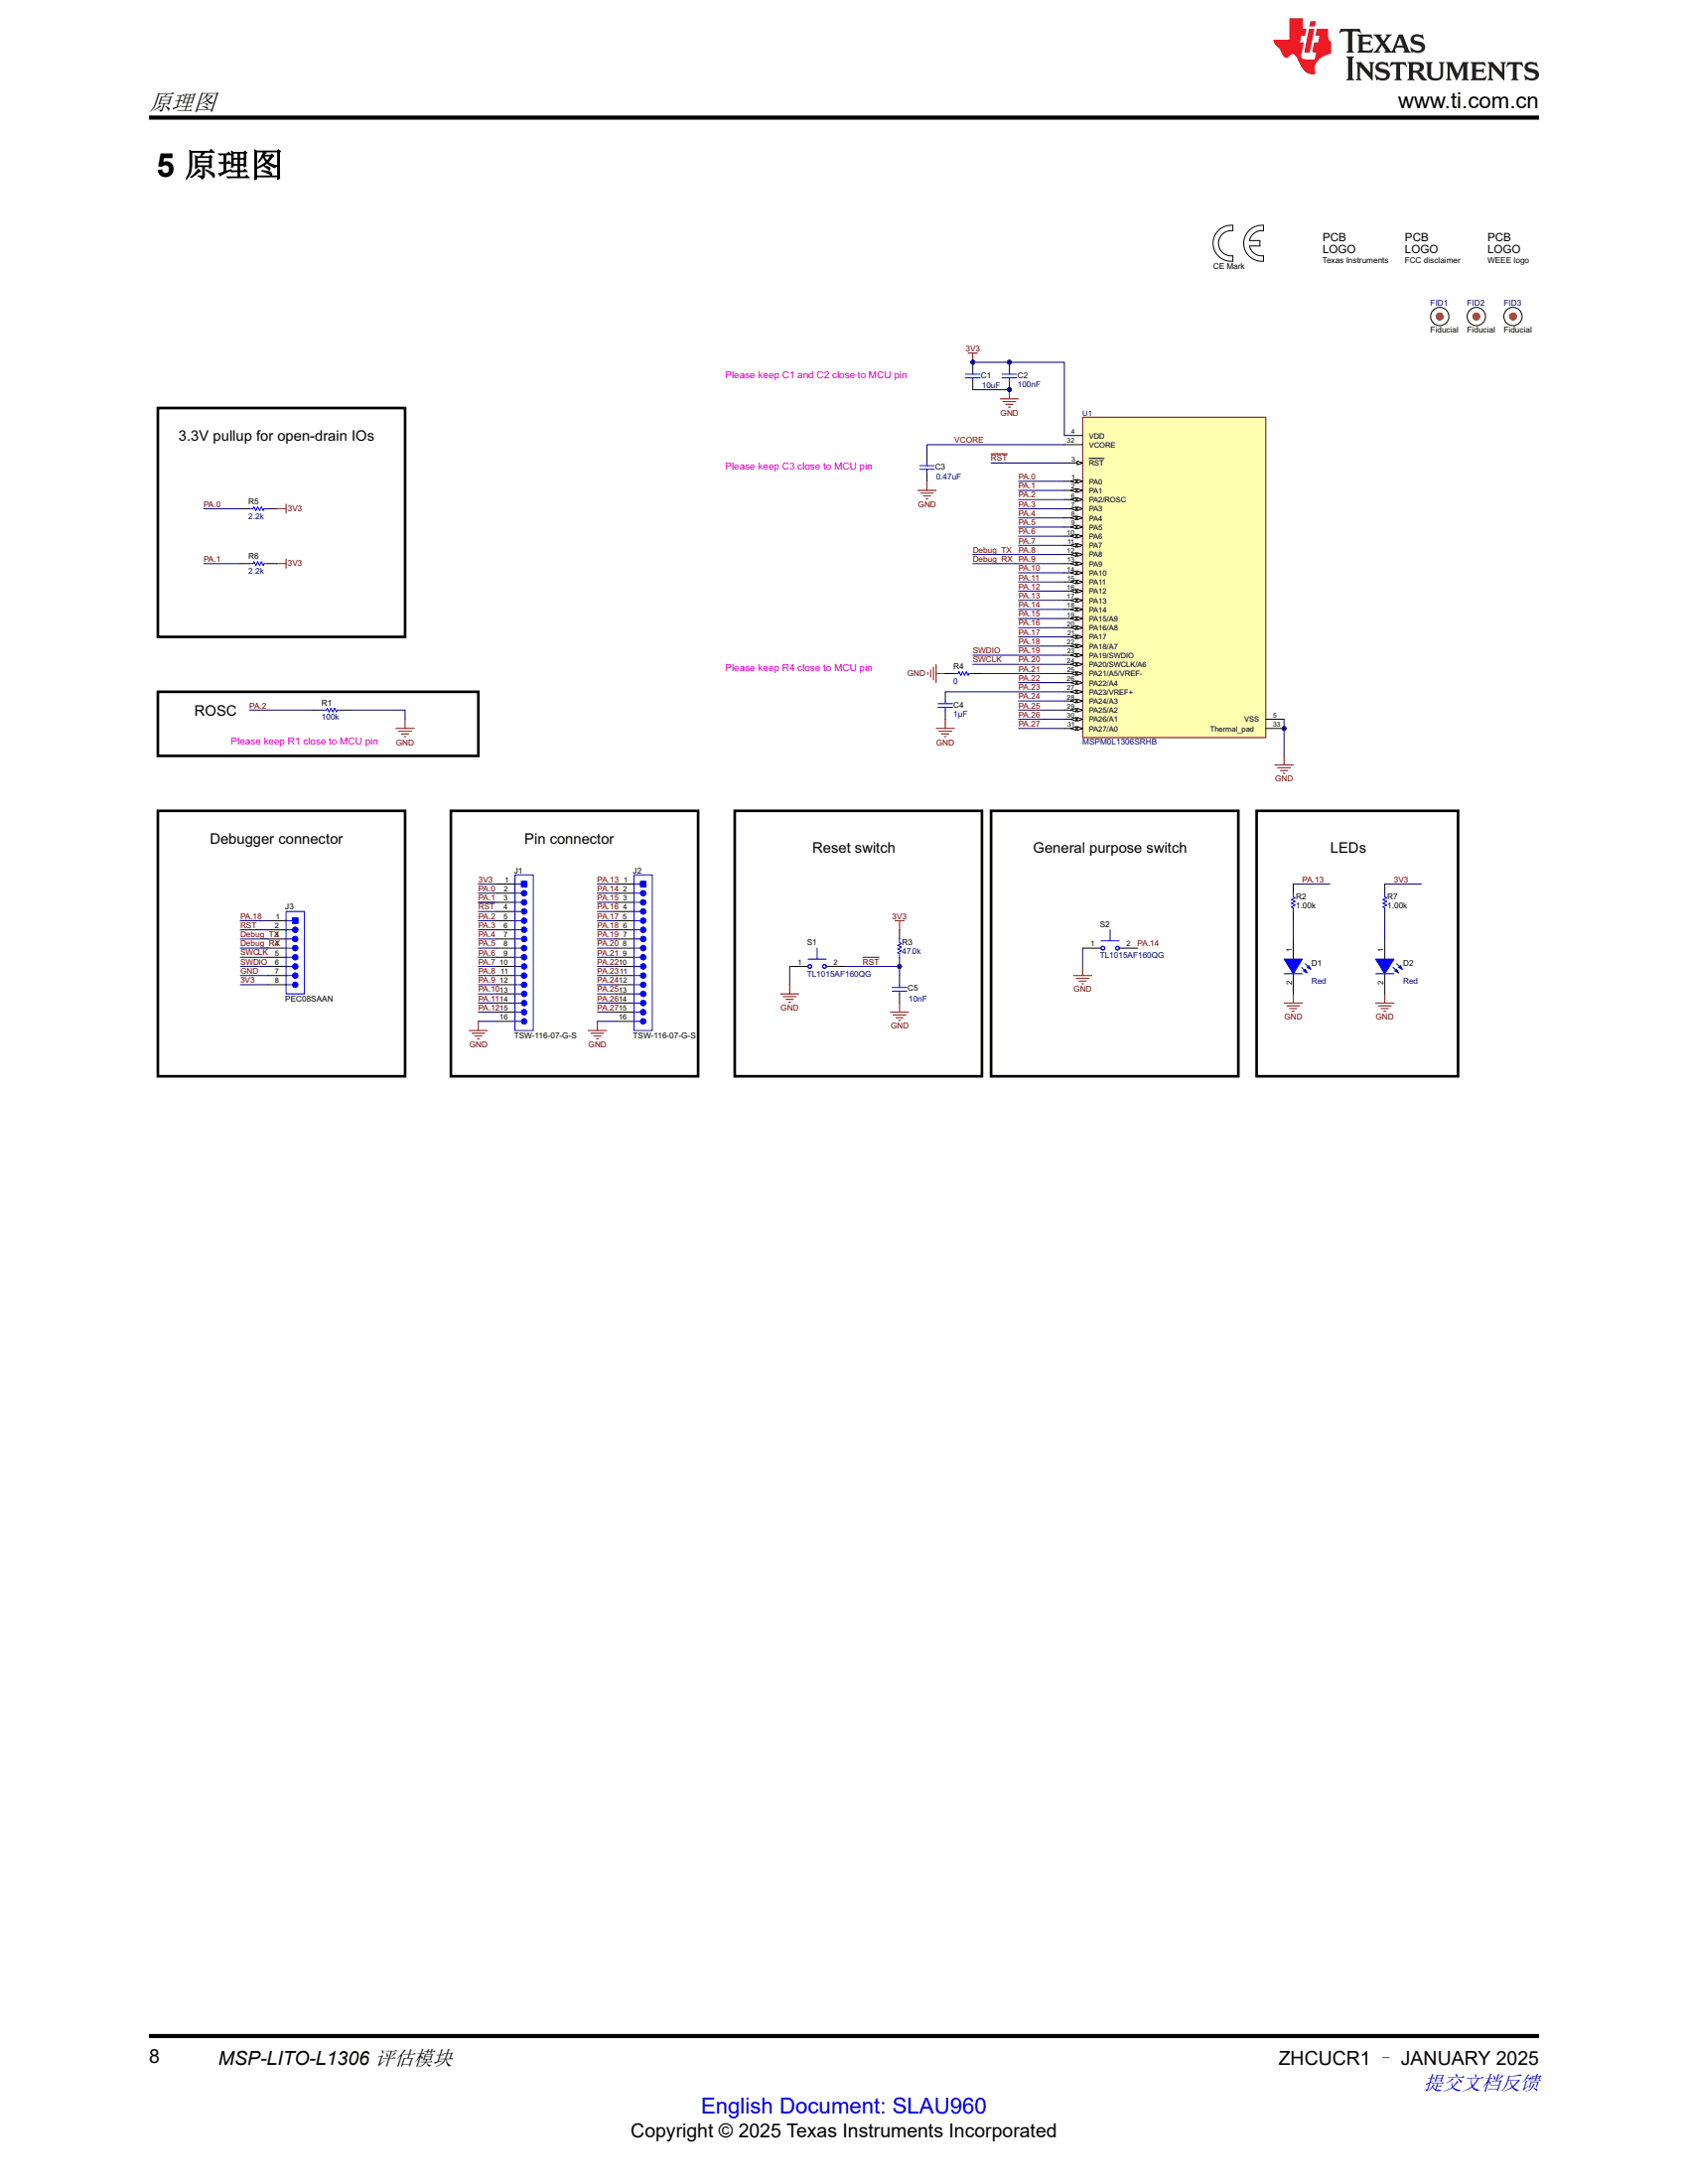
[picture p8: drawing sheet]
<svg xmlns="http://www.w3.org/2000/svg" width="216mm" height="279mm" viewBox="0 0 216 279" stroke-linecap="round" stroke-linejoin="round" font-family="sans-serif">
<path d="M123.8 45.2h1.2M124.4 45.2v1.1" fill="none" stroke="#7f0000" stroke-width=".13"/>
<circle cx="124.4" cy="46.3" r=".23" fill="#00007f"/>
<circle cx="124.4" cy="46.3" r=".23" fill="none" stroke="#00007f" stroke-width=".13"/>
<path d="M127.9 51h2.4M128.3 51.4h1.6M128.6 51.7h1M129 52.1h.2M129.1 49.9v1.1" fill="none" stroke="#7f0000" stroke-width=".13"/>
<circle cx="129.1" cy="49.9" r=".23" fill="#00007f"/>
<circle cx="129.1" cy="49.9" r=".23" fill="none" stroke="#00007f" stroke-width=".13"/>
<path d="M117.4 62.7h2.3M117.7 63.1h1.7M118.1 63.4h.9M118.4 63.8h.3M118.6 61.6v1.1M164.2 128.3h2.4M164.6 128.7h1.6M164.9 129h1M165.3 129.4h.2M165.4 127.1v1.2" fill="none" stroke="#7f0000" stroke-width=".13"/>
<path d="M165.4 120.1v2.6M165.4 124.6v2.5" fill="none" stroke="#000" stroke-width=".13"/>
<path d="M166.5 123.8l.7 .7M166.9 123.3l.7 .7" fill="none" stroke="#00f" stroke-width=".13"/>
<path d="M166.9 124l.3 .5-.5-.3z" fill="#00f"/>
<path d="M166.9 124l.3 .5-.5-.3z" fill="none" stroke="#00f" stroke-width=".13"/>
<path d="M167.4 123.5l.2 .5-.4-.2z" fill="#00f"/>
<path d="M167.4 123.5l.2 .5-.4-.2z" fill="none" stroke="#00f" stroke-width=".13"/>
<path d="M164.2 122.7h2.4l-1.2 1.9z" fill="#00f"/>
<g fill="none" stroke="#00f" stroke-width=".13">
<path d="M31.9 65.1h.5l.1-.3 .2 .5 .3-.5 .2 .5 .2-.5 .3 .5 .1-.2h.4M31.9 72.1h.5l.1-.2 .2 .4 .3-.4 .2 .4 .2-.4 .3 .4 .1-.2h.4M41.3 90.8h.4l.2-.2 .2 .5 .2-.5 .3 .5 .2-.5 .2 .5 .1-.3h.5M122.1 86.2h.4l.2-.3 .2 .5 .2-.5 .3 .5 .2-.5 .2 .5 .2-.2h.4M142 119v1.4M165.4 114.3v.4l.2 .2-.4 .2 .4 .2-.4 .3 .4 .2-.4 .2 .2 .1v.5M103.3 122.7h2.4M104.5 121.3v1.4M140.8 120.4h2.4M164.2 122.7h2.4l-1.2 1.9zM164.2 124.6h2.4"/>
<circle cx="103.6" cy="123.6" r=".23"/>
<circle cx="105.4" cy="123.6" r=".23"/>
<circle cx="141.1" cy="121.3" r=".23"/>
<circle cx="142.9" cy="121.3" r=".23"/>
</g>
<g fill="none" stroke="#7f0000" stroke-width=".13">
<path d="M126.8 58.1h2M35.4 65.1h1.2M35.4 72.1h1.2M36.6 64.5v1.2M36.6 71.5v1.2M50.6 93.2h2.4M51 93.5h1.6M51.3 93.9h1M51.7 94.2h.2M51.8 92v1.2M118.7 86v.3M119 85.7v.9"/>
<path d="M119.4 85.3v1.7M119.7 93.2h2.4M119.7 85v2.3M119.7 86.2h1.2M120.1 93.5h1.6M120.4 93.9h1M120.8 94.2h.2M120.9 92v1.2M163.1 97.9h2.3M163.4 98.2h1.7M163.8 98.6h.9M164.1 98.9h.3"/>
<path d="M164.2 96.7v1.2M114.5 117.8h1.1M115.1 117.8v1.2M99.8 127.1h2.4M100.2 127.5h1.6M100.5 127.9h1M100.9 128.2h.2M101 126v1.1M110.4 122.5h2M113.9 129.5h2.3M114.2 129.8h1.7M114.6 130.2h.9"/>
<path d="M114.9 130.5h.3M115.1 128.3v1.2M137.3 124.8h2.3M137.7 125.2h1.6M138 125.5h.9M138.4 125.9h.2M138.5 123.6v1.2"/>
</g>
<path d="M20.2 52.2h31.6v29.3h-31.6zM20.2 88.5h41v8.2h-41zM20.2 103.7h31.6v34h-31.6zM57.7 103.7h31.6v34h-31.6zM94 103.7h31.6v34h-31.6zM126.8 103.7h31.6v34h-31.6zM160.7 103.7h25.8v34h-25.8z" fill="none" stroke="#000" stroke-width=".34"/>
<g fill="none" stroke="#000" stroke-width=".13">
<path d="M30.7 65.1h1.2M30.7 72.1h1.2M34.2 65.1h1.2M34.2 72.1h1.2M40.1 90.8h1.2M43.6 90.8h1.2M120.9 86.2h1.2M124.4 86.2h1.2M165.4 113.1v1.2M165.4 116.6v1.2M101 123.6h2.3M105.7 123.6h2.3"/>
<path d="M138.5 121.3h2.3M143.2 121.3h2.3"/>
</g>
<circle cx="115.1" cy="123.6" r=".23" fill="#00007f"/>
<circle cx="115.1" cy="123.6" r=".23" fill="none" stroke="#00007f" stroke-width=".13"/>
<path d="M115.1 119v1.1M115.1 122.5v1.1" fill="none" stroke="#000" stroke-width=".13"/>
<circle cx="115.1" cy="123.6" r=".23" fill="#00007f"/>
<circle cx="115.1" cy="123.6" r=".23" fill="none" stroke="#00007f" stroke-width=".13"/>
<path d="M115.1 120.1v.5l.2 .1-.5 .2 .5 .3-.5 .2 .5 .2-.5 .3 .3 .1v.5" fill="none" stroke="#00f" stroke-width=".13"/>
<circle cx="124.4" cy="46.3" r=".23" fill="#00007f"/>
<circle cx="124.4" cy="46.3" r=".23" fill="none" stroke="#00007f" stroke-width=".13"/>
<path d="M124.4 46.3v1.2" fill="none" stroke="#000" stroke-width=".13"/>
<circle cx="124.4" cy="46.3" r=".23" fill="#00007f"/>
<circle cx="124.4" cy="46.3" r=".23" fill="none" stroke="#00007f" stroke-width=".13"/>
<path d="M124.4 48.7v1.2M115.1 124.8v1.2M115.1 127.1v1.2" fill="none" stroke="#000" stroke-width=".13"/>
<path d="M123.5 47.9h1.9M123.5 48.3h1.9M124.4 47.5v.4M124.4 48.3v.4M114.1 126.3h1.9M114.1 126.8h1.9M115.1 126v.3M115.1 126.8v.3" fill="none" stroke="#00f" stroke-width=".13"/>
<circle cx="129.1" cy="46.3" r=".23" fill="#00007f"/>
<circle cx="129.1" cy="46.3" r=".23" fill="none" stroke="#00007f" stroke-width=".13"/>
<circle cx="129.1" cy="49.9" r=".23" fill="#00007f"/>
<circle cx="129.1" cy="49.9" r=".23" fill="none" stroke="#00007f" stroke-width=".13"/>
<path d="M129.1 46.3v1.2" fill="none" stroke="#000" stroke-width=".13"/>
<circle cx="129.1" cy="46.3" r=".23" fill="#00007f"/>
<circle cx="129.1" cy="46.3" r=".23" fill="none" stroke="#00007f" stroke-width=".13"/>
<path d="M129.1 48.7v1.2" fill="none" stroke="#000" stroke-width=".13"/>
<circle cx="129.1" cy="49.9" r=".23" fill="#00007f"/>
<circle cx="129.1" cy="49.9" r=".23" fill="none" stroke="#00007f" stroke-width=".13"/>
<path d="M117.6 59.6h1.9M118.6 59.2v.4M128.2 47.9h1.8M128.2 48.3h1.8M129.1 47.5v.4M129.1 48.3v.4M117.6 60h1.9M118.6 60v.4M120 90h1.8M120 90.5h1.8M120.9 89.7v.3M120.9 90.5v.3" fill="none" stroke="#00f" stroke-width=".13"/>
<path d="M118.6 58.1v1.1M118.6 60.4v1.2M120.9 88.5v1.2M120.9 90.8v1.2M34.2 122.5h2.4M34.2 121.3h2.4" fill="none" stroke="#000" stroke-width=".13"/>
<path d="M36.6 116.6h2.3v10.5h-2.3z" fill-rule="evenodd" fill="#fff"/>
<path d="M36.6 116.6h2.3v10.5h-2.3zM36.6 119h.8" fill="none" stroke="#00f" stroke-width=".13"/>
<circle cx="37.8" cy="119" r=".35" fill="#00f"/>
<g fill="none" stroke="#00f" stroke-width=".13">
<path d="M36.6 117.8h.8"/>
<circle cx="37.8" cy="119" r=".35"/>
</g>
<circle cx="37.8" cy="117.8" r=".35" fill="#00f"/>
<circle cx="37.8" cy="117.8" r=".35" fill="none" stroke="#00f" stroke-width=".13"/>
<circle cx="37.8" cy="120.1" r=".35" fill="#00f"/>
<g fill="none" stroke="#00f" stroke-width=".13">
<path d="M36.6 120.1h.8"/>
<circle cx="37.8" cy="120.1" r=".35"/>
</g>
<path d="M34.2 117.8h2.4M34.2 119h2.4M34.2 120.1h2.4" fill="none" stroke="#000" stroke-width=".13"/>
<circle cx="37.8" cy="121.3" r=".35" fill="#00f"/>
<g fill="none" stroke="#00f" stroke-width=".13">
<path d="M36.6 121.3h.8"/>
<circle cx="37.8" cy="121.3" r=".35"/>
</g>
<circle cx="37.8" cy="122.5" r=".35" fill="#00f"/>
<g fill="none" stroke="#00f" stroke-width=".13">
<path d="M36.6 122.5h.8"/>
<circle cx="37.8" cy="122.5" r=".35"/>
</g>
<path d="M34.2 123.6h2.4" fill="none" stroke="#000" stroke-width=".13"/>
<circle cx="37.8" cy="123.6" r=".35" fill="#00f"/>
<g fill="none" stroke="#00f" stroke-width=".13">
<path d="M36.6 123.6h.8"/>
<circle cx="37.8" cy="123.6" r=".35"/>
</g>
<path d="M34.2 124.8h2.4" fill="none" stroke="#000" stroke-width=".13"/>
<circle cx="37.8" cy="124.8" r=".35" fill="#00f"/>
<g fill="none" stroke="#00f" stroke-width=".13">
<path d="M36.6 124.8h.8"/>
<circle cx="37.8" cy="124.8" r=".35"/>
</g>
<path d="M34.2 126h2.4" fill="none" stroke="#000" stroke-width=".13"/>
<circle cx="37.8" cy="126" r=".35" fill="#00f"/>
<g fill="none" stroke="#00f" stroke-width=".13">
<path d="M36.6 126h.8"/>
<circle cx="37.8" cy="126" r=".35"/>
</g>
<path d="M37.4 117.4h.7v.7h-.7z" fill-rule="evenodd" fill="#00f"/>
<path d="M37.4 117.4h.7v.7h-.7z" fill="none" stroke="#00f" stroke-width=".13"/>
<path d="M30.7 117.8h1.9" fill="none" stroke="#7f0000" stroke-width=".13"/>
<circle cx="184.1" cy="40.5" r="1.17" fill="#fff"/>
<circle cx="184.1" cy="40.5" r="1.17" fill="none" stroke="#000" stroke-width=".13"/>
<circle cx="184.1" cy="40.5" r=".47" fill="#c39700"/>
<circle cx="184.1" cy="40.5" r=".47" fill="none" stroke="#c39700" stroke-width=".13"/>
<circle cx="188.8" cy="40.5" r="1.17" fill="#fff"/>
<circle cx="188.8" cy="40.5" r="1.17" fill="none" stroke="#000" stroke-width=".13"/>
<circle cx="188.8" cy="40.5" r=".47" fill="#c39700"/>
<circle cx="188.8" cy="40.5" r=".47" fill="none" stroke="#c39700" stroke-width=".13"/>
<circle cx="193.5" cy="40.5" r="1.17" fill="#fff"/>
<circle cx="193.5" cy="40.5" r="1.17" fill="none" stroke="#000" stroke-width=".13"/>
<circle cx="193.5" cy="40.5" r=".47" fill="#c39700"/>
<circle cx="193.5" cy="40.5" r=".47" fill="none" stroke="#c39700" stroke-width=".13"/>
<path d="M63.5 117.8h2.4M63.5 116.6h2.4" fill="none" stroke="#000" stroke-width=".13"/>
<path d="M65.9 111.9h2.3v19.9h-2.3z" fill-rule="evenodd" fill="#fff"/>
<path d="M65.9 111.9h2.3v19.9h-2.3zM65.9 114.3h.8" fill="none" stroke="#00f" stroke-width=".13"/>
<circle cx="67" cy="114.3" r=".35" fill="#00f"/>
<g fill="none" stroke="#00f" stroke-width=".13">
<path d="M65.9 113.1h.8"/>
<circle cx="67" cy="114.3" r=".35"/>
</g>
<circle cx="67" cy="113.1" r=".35" fill="#00f"/>
<circle cx="67" cy="113.1" r=".35" fill="none" stroke="#00f" stroke-width=".13"/>
<circle cx="67" cy="115.4" r=".35" fill="#00f"/>
<g fill="none" stroke="#00f" stroke-width=".13">
<path d="M65.9 115.4h.8"/>
<circle cx="67" cy="115.4" r=".35"/>
</g>
<path d="M63.5 113.1h2.4M63.5 114.3h2.4M63.5 115.4h2.4" fill="none" stroke="#000" stroke-width=".13"/>
<circle cx="67" cy="116.6" r=".35" fill="#00f"/>
<g fill="none" stroke="#00f" stroke-width=".13">
<path d="M65.9 116.6h.8"/>
<circle cx="67" cy="116.6" r=".35"/>
</g>
<circle cx="67" cy="117.8" r=".35" fill="#00f"/>
<g fill="none" stroke="#00f" stroke-width=".13">
<path d="M65.9 117.8h.8"/>
<circle cx="67" cy="117.8" r=".35"/>
</g>
<path d="M63.5 119h2.4" fill="none" stroke="#000" stroke-width=".13"/>
<circle cx="67" cy="119" r=".35" fill="#00f"/>
<g fill="none" stroke="#00f" stroke-width=".13">
<path d="M65.9 119h.8"/>
<circle cx="67" cy="119" r=".35"/>
</g>
<path d="M63.5 120.1h2.4" fill="none" stroke="#000" stroke-width=".13"/>
<circle cx="67" cy="120.1" r=".35" fill="#00f"/>
<g fill="none" stroke="#00f" stroke-width=".13">
<path d="M65.9 120.1h.8"/>
<circle cx="67" cy="120.1" r=".35"/>
</g>
<path d="M63.5 121.3h2.4M63.5 122.5h2.4M63.5 123.6h2.4M63.5 124.8h2.4M63.5 126h2.4M63.5 127.1h2.4M63.5 128.3h2.4M63.5 129.5h2.4M63.5 130.7h2.4" fill="none" stroke="#000" stroke-width=".13"/>
<circle cx="67" cy="121.3" r=".35" fill="#00f"/>
<g fill="none" stroke="#00f" stroke-width=".13">
<path d="M65.9 121.3h.8"/>
<circle cx="67" cy="121.3" r=".35"/>
</g>
<circle cx="67" cy="122.5" r=".35" fill="#00f"/>
<g fill="none" stroke="#00f" stroke-width=".13">
<path d="M65.9 122.5h.8"/>
<circle cx="67" cy="122.5" r=".35"/>
</g>
<circle cx="67" cy="123.6" r=".35" fill="#00f"/>
<g fill="none" stroke="#00f" stroke-width=".13">
<path d="M65.9 123.6h.8"/>
<circle cx="67" cy="123.6" r=".35"/>
</g>
<circle cx="67" cy="124.8" r=".35" fill="#00f"/>
<g fill="none" stroke="#00f" stroke-width=".13">
<path d="M65.9 124.8h.8"/>
<circle cx="67" cy="124.8" r=".35"/>
</g>
<circle cx="67" cy="126" r=".35" fill="#00f"/>
<g fill="none" stroke="#00f" stroke-width=".13">
<path d="M65.9 126h.8"/>
<circle cx="67" cy="126" r=".35"/>
</g>
<circle cx="67" cy="127.2" r=".35" fill="#00f"/>
<g fill="none" stroke="#00f" stroke-width=".13">
<path d="M65.9 127.1h.8"/>
<circle cx="67" cy="127.2" r=".35"/>
</g>
<circle cx="67" cy="128.3" r=".35" fill="#00f"/>
<g fill="none" stroke="#00f" stroke-width=".13">
<path d="M65.9 128.3h.8"/>
<circle cx="67" cy="128.3" r=".35"/>
</g>
<circle cx="67" cy="129.5" r=".35" fill="#00f"/>
<g fill="none" stroke="#00f" stroke-width=".13">
<path d="M65.9 129.5h.8"/>
<circle cx="67" cy="129.5" r=".35"/>
</g>
<circle cx="67" cy="130.7" r=".35" fill="#00f"/>
<g fill="none" stroke="#00f" stroke-width=".13">
<path d="M65.9 130.7h.8"/>
<circle cx="67" cy="130.7" r=".35"/>
</g>
<path d="M66.7 112.7h.7v.7h-.7z" fill-rule="evenodd" fill="#00f"/>
<path d="M66.7 112.7h.7v.7h-.7z" fill="none" stroke="#00f" stroke-width=".13"/>
<path d="M60 131.8h2.4M60.4 132.2h1.6M60.7 132.5h.9M61.1 132.9h.2M61.2 130.7v1.1" fill="none" stroke="#7f0000" stroke-width=".13"/>
<path d="M78.7 117.8h2.4M78.7 116.6h2.4" fill="none" stroke="#000" stroke-width=".13"/>
<path d="M81.1 111.9h2.3v19.9h-2.3z" fill-rule="evenodd" fill="#fff"/>
<path d="M81.1 111.9h2.3v19.9h-2.3zM81.1 114.3h.8" fill="none" stroke="#00f" stroke-width=".13"/>
<circle cx="82.3" cy="114.3" r=".35" fill="#00f"/>
<g fill="none" stroke="#00f" stroke-width=".13">
<path d="M81.1 113.1h.8"/>
<circle cx="82.3" cy="114.3" r=".35"/>
</g>
<circle cx="82.3" cy="113.1" r=".35" fill="#00f"/>
<circle cx="82.3" cy="113.1" r=".35" fill="none" stroke="#00f" stroke-width=".13"/>
<circle cx="82.3" cy="115.4" r=".35" fill="#00f"/>
<g fill="none" stroke="#00f" stroke-width=".13">
<path d="M81.1 115.4h.8"/>
<circle cx="82.3" cy="115.4" r=".35"/>
</g>
<path d="M78.7 113.1h2.4M78.7 114.3h2.4M78.7 115.4h2.4" fill="none" stroke="#000" stroke-width=".13"/>
<circle cx="82.3" cy="116.6" r=".35" fill="#00f"/>
<g fill="none" stroke="#00f" stroke-width=".13">
<path d="M81.1 116.6h.8"/>
<circle cx="82.3" cy="116.6" r=".35"/>
</g>
<circle cx="82.3" cy="117.8" r=".35" fill="#00f"/>
<g fill="none" stroke="#00f" stroke-width=".13">
<path d="M81.1 117.8h.8"/>
<circle cx="82.3" cy="117.8" r=".35"/>
</g>
<path d="M78.7 119h2.4" fill="none" stroke="#000" stroke-width=".13"/>
<circle cx="82.3" cy="119" r=".35" fill="#00f"/>
<g fill="none" stroke="#00f" stroke-width=".13">
<path d="M81.1 119h.8"/>
<circle cx="82.3" cy="119" r=".35"/>
</g>
<path d="M78.7 120.1h2.4" fill="none" stroke="#000" stroke-width=".13"/>
<circle cx="82.3" cy="120.1" r=".35" fill="#00f"/>
<g fill="none" stroke="#00f" stroke-width=".13">
<path d="M81.1 120.1h.8"/>
<circle cx="82.3" cy="120.1" r=".35"/>
</g>
<path d="M78.7 121.3h2.4M78.7 122.5h2.4M78.7 123.6h2.4M78.7 124.8h2.4M78.7 126h2.4M78.7 127.1h2.4M78.7 128.3h2.4M78.7 129.5h2.4M78.7 130.7h2.4" fill="none" stroke="#000" stroke-width=".13"/>
<circle cx="82.3" cy="121.3" r=".35" fill="#00f"/>
<g fill="none" stroke="#00f" stroke-width=".13">
<path d="M81.1 121.3h.8"/>
<circle cx="82.3" cy="121.3" r=".35"/>
</g>
<circle cx="82.3" cy="122.5" r=".35" fill="#00f"/>
<g fill="none" stroke="#00f" stroke-width=".13">
<path d="M81.1 122.5h.8"/>
<circle cx="82.3" cy="122.5" r=".35"/>
</g>
<circle cx="82.3" cy="123.6" r=".35" fill="#00f"/>
<g fill="none" stroke="#00f" stroke-width=".13">
<path d="M81.1 123.6h.8"/>
<circle cx="82.3" cy="123.6" r=".35"/>
</g>
<circle cx="82.3" cy="124.8" r=".35" fill="#00f"/>
<g fill="none" stroke="#00f" stroke-width=".13">
<path d="M81.1 124.8h.8"/>
<circle cx="82.3" cy="124.8" r=".35"/>
</g>
<circle cx="82.3" cy="126" r=".35" fill="#00f"/>
<g fill="none" stroke="#00f" stroke-width=".13">
<path d="M81.1 126h.8"/>
<circle cx="82.3" cy="126" r=".35"/>
</g>
<circle cx="82.3" cy="127.2" r=".35" fill="#00f"/>
<g fill="none" stroke="#00f" stroke-width=".13">
<path d="M81.1 127.1h.8"/>
<circle cx="82.3" cy="127.2" r=".35"/>
</g>
<circle cx="82.3" cy="128.3" r=".35" fill="#00f"/>
<g fill="none" stroke="#00f" stroke-width=".13">
<path d="M81.1 128.3h.8"/>
<circle cx="82.3" cy="128.3" r=".35"/>
</g>
<circle cx="82.3" cy="129.5" r=".35" fill="#00f"/>
<g fill="none" stroke="#00f" stroke-width=".13">
<path d="M81.1 129.5h.8"/>
<circle cx="82.3" cy="129.5" r=".35"/>
</g>
<circle cx="82.3" cy="130.7" r=".35" fill="#00f"/>
<g fill="none" stroke="#00f" stroke-width=".13">
<path d="M81.1 130.7h.8"/>
<circle cx="82.3" cy="130.7" r=".35"/>
</g>
<path d="M81.9 112.7h.7v.7h-.7z" fill-rule="evenodd" fill="#00f"/>
<path d="M81.9 112.7h.7v.7h-.7z" fill="none" stroke="#00f" stroke-width=".13"/>
<path d="M61.2 115.4h2.1" fill="none" stroke="#7f0000" stroke-width=".13"/>
<circle cx="164.2" cy="93.2" r=".23" fill="#00007f"/>
<circle cx="164.2" cy="93.2" r=".23" fill="none" stroke="#00007f" stroke-width=".13"/>
<path d="M138.5 53.4h23.4v41h-23.4z" fill-rule="evenodd" fill="#ffffaf"/>
<path d="M138.5 53.4h23.4v41h-23.4z" fill="none" stroke="#7f0000" stroke-width=".13"/>
<path d="M136.1 55.7h2.4M136.1 61.6h2.4" fill="none" stroke="#000" stroke-width=".13"/>
<path d="M137.8 61.3l.7 .3-.7 .2z" fill="#f8fcff"/>
<path d="M137.8 61.3l.7 .3-.7 .2z" fill="none" stroke="#000" stroke-width=".13"/>
<path d="M137 61.6l.7-.3v.5z" fill="#f8fcff"/>
<path d="M136.1 62.7h2.4M137 61.6l.7-.3v.5z" fill="none" stroke="#000" stroke-width=".13"/>
<path d="M137.8 62.5l.7 .2-.7 .3z" fill="#f8fcff"/>
<path d="M137.8 62.5l.7 .2-.7 .3z" fill="none" stroke="#000" stroke-width=".13"/>
<path d="M137 62.7l.7-.2v.5z" fill="#f8fcff"/>
<path d="M136.1 63.9h2.4M137 62.7l.7-.2v.5z" fill="none" stroke="#000" stroke-width=".13"/>
<path d="M137.8 63.7l.7 .2-.7 .2z" fill="#f8fcff"/>
<path d="M137.8 63.7l.7 .2-.7 .2z" fill="none" stroke="#000" stroke-width=".13"/>
<path d="M137 63.9l.7-.2v.4z" fill="#f8fcff"/>
<path d="M136.1 65.1h2.4M137 63.9l.7-.2v.4z" fill="none" stroke="#000" stroke-width=".13"/>
<path d="M137.8 64.8l.7 .3-.7 .2z" fill="#f8fcff"/>
<path d="M137.8 64.8l.7 .3-.7 .2z" fill="none" stroke="#000" stroke-width=".13"/>
<path d="M137 65.1l.7-.3v.5z" fill="#f8fcff"/>
<path d="M136.1 66.3h2.4M137 65.1l.7-.3v.5z" fill="none" stroke="#000" stroke-width=".13"/>
<path d="M137.8 66l.7 .3-.7 .2z" fill="#f8fcff"/>
<path d="M137.8 66l.7 .3-.7 .2z" fill="none" stroke="#000" stroke-width=".13"/>
<path d="M137 66.3l.7-.3v.5z" fill="#f8fcff"/>
<path d="M136.1 67.4h2.4M137 66.3l.7-.3v.5z" fill="none" stroke="#000" stroke-width=".13"/>
<path d="M137.8 67.2l.7 .2-.7 .3z" fill="#f8fcff"/>
<path d="M137.8 67.2l.7 .2-.7 .3z" fill="none" stroke="#000" stroke-width=".13"/>
<path d="M137 67.4l.7-.2v.5z" fill="#f8fcff"/>
<path d="M136.1 68.6h2.4M137 67.4l.7-.2v.5z" fill="none" stroke="#000" stroke-width=".13"/>
<path d="M137.8 68.4l.7 .2-.7 .2z" fill="#f8fcff"/>
<path d="M137.8 68.4l.7 .2-.7 .2z" fill="none" stroke="#000" stroke-width=".13"/>
<path d="M137 68.6l.7-.2v.4z" fill="#f8fcff"/>
<path d="M136.1 69.8h2.4M137 68.6l.7-.2v.4z" fill="none" stroke="#000" stroke-width=".13"/>
<path d="M137.8 69.5l.7 .3-.7 .2z" fill="#f8fcff"/>
<path d="M137.8 69.5l.7 .3-.7 .2z" fill="none" stroke="#000" stroke-width=".13"/>
<path d="M137 69.8l.7-.3v.5z" fill="#f8fcff"/>
<path d="M136.1 70.9h2.4M137 69.8l.7-.3v.5z" fill="none" stroke="#000" stroke-width=".13"/>
<path d="M137.8 70.7l.7 .2-.7 .3z" fill="#f8fcff"/>
<path d="M137.8 70.7l.7 .2-.7 .3z" fill="none" stroke="#000" stroke-width=".13"/>
<path d="M137 70.9l.7-.2v.5z" fill="#f8fcff"/>
<path d="M136.1 72.1h2.4M137 70.9l.7-.2v.5z" fill="none" stroke="#000" stroke-width=".13"/>
<path d="M137.8 71.9l.7 .2-.7 .2z" fill="#f8fcff"/>
<path d="M137.8 71.9l.7 .2-.7 .2z" fill="none" stroke="#000" stroke-width=".13"/>
<path d="M137 72.1l.7-.2v.4z" fill="#f8fcff"/>
<path d="M136.1 73.3h2.4M137 72.1l.7-.2v.4z" fill="none" stroke="#000" stroke-width=".13"/>
<path d="M137.8 73l.7 .3-.7 .2z" fill="#f8fcff"/>
<path d="M137.8 73l.7 .3-.7 .2z" fill="none" stroke="#000" stroke-width=".13"/>
<path d="M137 73.3l.7-.3v.5z" fill="#f8fcff"/>
<path d="M136.1 74.5h2.4M137 73.3l.7-.3v.5z" fill="none" stroke="#000" stroke-width=".13"/>
<path d="M137.8 74.2l.7 .3-.7 .2z" fill="#f8fcff"/>
<path d="M137.8 74.2l.7 .3-.7 .2z" fill="none" stroke="#000" stroke-width=".13"/>
<path d="M137 74.5l.7-.3v.5z" fill="#f8fcff"/>
<path d="M136.1 75.6h2.4M137 74.5l.7-.3v.5z" fill="none" stroke="#000" stroke-width=".13"/>
<path d="M137.8 75.4l.7 .2-.7 .3z" fill="#f8fcff"/>
<path d="M137.8 75.4l.7 .2-.7 .3z" fill="none" stroke="#000" stroke-width=".13"/>
<path d="M137 75.6l.7-.2v.5z" fill="#f8fcff"/>
<path d="M136.1 76.8h2.4M137 75.6l.7-.2v.5z" fill="none" stroke="#000" stroke-width=".13"/>
<path d="M137.8 76.6l.7 .2-.7 .2z" fill="#f8fcff"/>
<path d="M137.8 76.6l.7 .2-.7 .2z" fill="none" stroke="#000" stroke-width=".13"/>
<path d="M137 76.8l.7-.2v.4z" fill="#f8fcff"/>
<path d="M136.1 78h2.4M137 76.8l.7-.2v.4z" fill="none" stroke="#000" stroke-width=".13"/>
<path d="M137.8 77.7l.7 .3-.7 .2z" fill="#f8fcff"/>
<path d="M137.8 77.7l.7 .3-.7 .2z" fill="none" stroke="#000" stroke-width=".13"/>
<path d="M137 78l.7-.3v.5z" fill="#f8fcff"/>
<path d="M136.1 79.1h2.4M137 78l.7-.3v.5z" fill="none" stroke="#000" stroke-width=".13"/>
<path d="M137.8 78.9l.7 .2-.7 .3z" fill="#f8fcff"/>
<path d="M137.8 78.9l.7 .2-.7 .3z" fill="none" stroke="#000" stroke-width=".13"/>
<path d="M137 79.1l.7-.2v.5z" fill="#f8fcff"/>
<path d="M137 79.1l.7-.2v.5zM136.1 80.3h2.4" fill="none" stroke="#000" stroke-width=".13"/>
<path d="M137.8 80.1l.7 .2-.7 .2z" fill="#f8fcff"/>
<path d="M137.8 80.1l.7 .2-.7 .2z" fill="none" stroke="#000" stroke-width=".13"/>
<path d="M137 80.3l.7-.2v.4z" fill="#f8fcff"/>
<path d="M136.1 81.5h2.4M137 80.3l.7-.2v.4z" fill="none" stroke="#000" stroke-width=".13"/>
<path d="M137.8 81.2l.7 .3-.7 .2z" fill="#f8fcff"/>
<path d="M137.8 81.2l.7 .3-.7 .2z" fill="none" stroke="#000" stroke-width=".13"/>
<path d="M137 81.5l.7-.3v.5z" fill="#f8fcff"/>
<path d="M136.1 82.7h2.4M137 81.5l.7-.3v.5z" fill="none" stroke="#000" stroke-width=".13"/>
<path d="M137.8 82.4l.7 .3-.7 .2z" fill="#f8fcff"/>
<path d="M137.8 82.4l.7 .3-.7 .2z" fill="none" stroke="#000" stroke-width=".13"/>
<path d="M137 82.7l.7-.3v.5z" fill="#f8fcff"/>
<path d="M136.1 83.8h2.4M137 82.7l.7-.3v.5z" fill="none" stroke="#000" stroke-width=".13"/>
<path d="M137.8 83.6l.7 .2-.7 .3z" fill="#f8fcff"/>
<path d="M137.8 83.6l.7 .2-.7 .3z" fill="none" stroke="#000" stroke-width=".13"/>
<path d="M137 83.8l.7-.2v.5z" fill="#f8fcff"/>
<path d="M136.1 85h2.4M137 83.8l.7-.2v.5z" fill="none" stroke="#000" stroke-width=".13"/>
<path d="M137.8 84.8l.7 .2-.7 .2z" fill="#f8fcff"/>
<path d="M137.8 84.8l.7 .2-.7 .2z" fill="none" stroke="#000" stroke-width=".13"/>
<path d="M137 85l.7-.2v.4z" fill="#f8fcff"/>
<path d="M136.1 86.2h2.4M137 85l.7-.2v.4z" fill="none" stroke="#000" stroke-width=".13"/>
<path d="M137.8 85.9l.7 .3-.7 .2z" fill="#f8fcff"/>
<path d="M137.8 85.9l.7 .3-.7 .2z" fill="none" stroke="#000" stroke-width=".13"/>
<path d="M137 86.2l.7-.3v.5z" fill="#f8fcff"/>
<path d="M136.1 87.3h2.4M137 86.2l.7-.3v.5z" fill="none" stroke="#000" stroke-width=".13"/>
<path d="M137.8 87.1l.7 .2-.7 .3z" fill="#f8fcff"/>
<path d="M137.8 87.1l.7 .2-.7 .3z" fill="none" stroke="#000" stroke-width=".13"/>
<path d="M137 87.3l.7-.2v.5z" fill="#f8fcff"/>
<path d="M136.1 88.5h2.4M137 87.3l.7-.2v.5z" fill="none" stroke="#000" stroke-width=".13"/>
<path d="M137.8 88.3l.7 .2-.7 .2z" fill="#f8fcff"/>
<path d="M137.8 88.3l.7 .2-.7 .2z" fill="none" stroke="#000" stroke-width=".13"/>
<path d="M137 88.5l.7-.2v.4z" fill="#f8fcff"/>
<path d="M136.1 89.7h2.4M137 88.5l.7-.2v.4z" fill="none" stroke="#000" stroke-width=".13"/>
<path d="M137.8 89.4l.7 .3-.7 .2z" fill="#f8fcff"/>
<path d="M137.8 89.4l.7 .3-.7 .2z" fill="none" stroke="#000" stroke-width=".13"/>
<path d="M137 89.7l.7-.3v.5z" fill="#f8fcff"/>
<path d="M136.1 90.8h2.4M137 89.7l.7-.3v.5z" fill="none" stroke="#000" stroke-width=".13"/>
<path d="M137.8 90.6l.7 .2-.7 .3z" fill="#f8fcff"/>
<path d="M137.8 90.6l.7 .2-.7 .3z" fill="none" stroke="#000" stroke-width=".13"/>
<path d="M137 90.8l.7-.2v.5z" fill="#f8fcff"/>
<path d="M136.1 92h2.4M137 90.8l.7-.2v.5z" fill="none" stroke="#000" stroke-width=".13"/>
<path d="M137.8 91.8l.7 .2-.7 .2z" fill="#f8fcff"/>
<path d="M137.8 91.8l.7 .2-.7 .2z" fill="none" stroke="#000" stroke-width=".13"/>
<path d="M137 92l.7-.2v.4z" fill="#f8fcff"/>
<path d="M136.1 93.2h2.4M137 92l.7-.2v.4z" fill="none" stroke="#000" stroke-width=".13"/>
<path d="M137.8 93l.7 .2-.7 .2z" fill="#f8fcff"/>
<path d="M137.8 93l.7 .2-.7 .2z" fill="none" stroke="#000" stroke-width=".13"/>
<path d="M137 93.2l.7-.2v.4z" fill="#f8fcff"/>
<path d="M136.1 56.9h2.4M136.1 59.2h2.4M137 93.2l.7-.2v.4z" fill="none" stroke="#000" stroke-width=".13"/>
<path d="M137.8 59l.7 .2-.7 .3z" fill="#f8fcff"/>
<path d="M137.8 59l.7 .2-.7 .3zM139.3 58.6h1.9M161.9 93.2h2.3" fill="none" stroke="#000" stroke-width=".13"/>
<circle cx="164.2" cy="93.2" r=".23" fill="#00007f"/>
<circle cx="164.2" cy="93.2" r=".23" fill="none" stroke="#00007f" stroke-width=".13"/>
<path d="M161.9 92h2.3M177.1 120.1v2.6M177.1 124.6v2.5" fill="none" stroke="#000" stroke-width=".13"/>
<path d="M176 128.3h2.3M176.3 128.7h1.6M176.6 129h1M177 129.4h.2M177.1 127.1v1.2" fill="none" stroke="#7f0000" stroke-width=".13"/>
<path d="M178.2 123.8l.7 .7M178.6 123.3l.7 .7" fill="none" stroke="#00f" stroke-width=".13"/>
<path d="M178.4 124.2l.2-.2 .3 .5z" fill="#00f"/>
<path d="M178.4 124.2l.2-.2 .3 .5z" fill="none" stroke="#00f" stroke-width=".13"/>
<path d="M178.9 123.8l.2-.3 .2 .5z" fill="#00f"/>
<path d="M178.9 123.8l.2-.3 .2 .5z" fill="none" stroke="#00f" stroke-width=".13"/>
<path d="M176 122.7h2.3l-1.2 1.9z" fill="#00f"/>
<path d="M177.1 114.3v.4l.3 .2-.5 .2 .5 .2-.5 .3 .5 .2-.5 .2 .2 .1v.5M176 122.7h2.3l-1.2 1.9zM176 124.6h2.3" fill="none" stroke="#00f" stroke-width=".13"/>
<path d="M155.8 29.5a2.29 2.29 0 0 1 1.9-.7v.7a1.61 1.61 0 0 0-1.9 1.6 1.61 1.61 0 0 0 1.9 1.6v.7a2.31 2.31 0 0 1-2.3-1.3 2.31 2.31 0 0 1 .4-2.6zM159.7 29.5a2.29 2.29 0 0 1 1.9-.7v.7a1.6 1.6 0 0 0-1.8 1.3h1.3v.7h-1.3a1.6 1.6 0 0 0 1.8 1.2v.7a2.31 2.31 0 0 1-2.3-1.3 2.31 2.31 0 0 1 .4-2.6zM177.1 113.1v1.2M177.1 116.6v1.2" fill="none" stroke="#000" stroke-width=".13"/>
<g fill="none" stroke="#00007f" stroke-width=".13">
<path d="M124.4 46.3h4.7M130.3 63.9h5.8M130.3 65.1h5.8M130.3 66.3h5.8M130.3 67.4h5.8M130.3 68.6h5.8M130.3 69.8h5.8M130.3 73.3h5.8M130.3 74.5h5.8M130.3 78h5.8M124.4 83.8h11.7M130.3 80.3h5.8"/>
<path d="M130.3 81.5h5.8M130.3 82.7h5.8M130.3 89.7h5.8M130.3 90.8h5.8M130.3 92h5.8M130.3 93.2h5.8"/>
</g>
<circle cx="124.4" cy="46.3" r=".23" fill="#00007f"/>
<circle cx="124.4" cy="46.3" r=".23" fill="none" stroke="#00007f" stroke-width=".13"/>
<circle cx="129.1" cy="46.3" r=".23" fill="#00007f"/>
<g fill="none" stroke="#00007f" stroke-width=".13">
<path d="M124.4 49.9h4.7"/>
<circle cx="129.1" cy="46.3" r=".23"/>
</g>
<circle cx="129.1" cy="49.9" r=".23" fill="#00007f"/>
<g fill="none" stroke="#00007f" stroke-width=".13">
<path d="M129.1 46.3h7v9.4"/>
<circle cx="129.1" cy="49.9" r=".23"/>
</g>
<circle cx="129.1" cy="46.3" r=".23" fill="#00007f"/>
<g fill="none" stroke="#00007f" stroke-width=".13">
<path d="M126.8 59.2h9.3M130.3 75.6h5.8M130.3 76.8h5.8M130.3 79.1h5.8M130.3 61.6h5.8M130.3 62.7h5.8M31.9 90.8h8.2M44.8 90.8h7v1.2M124.4 85h11.7M130.3 87.3h5.8M101 123.6v2.4M108 123.6h7.1v1.2"/>
<circle cx="129.1" cy="46.3" r=".23"/>
</g>
<circle cx="115.1" cy="123.6" r=".23" fill="#00007f"/>
<g fill="none" stroke="#00007f" stroke-width=".13">
<path d="M26 65.1h4.7M26.1 72.1h4.6M124.4 70.9h11.7M124.4 72.1h11.7M164.2 92v4.7M30.7 117.8h3.5M30.7 119h3.5M61.2 113.1h2.3M61.2 117.8h2.3M61.2 119h2.3M61.2 114.3h2.3M61.2 115.4h2.3"/>
<path d="M61.2 116.6h2.3M165.4 117.8v2.3M165.4 113.1h4.7M30.7 120.1h3.5M30.7 121.3h3.5M30.7 122.5h3.5M30.7 123.6h3.5M30.7 124.8h3.5M30.7 126h3.5M61.2 120.1h2.3M61.2 121.3h2.3M61.2 122.5h2.3"/>
<path d="M61.2 123.6h2.3M61.2 124.8h2.3M61.2 126h2.3M61.2 127.1h2.3M61.2 128.3h2.3M61.2 129.5h2.3M61.2 130.7h2.3M138.5 121.3v2.3"/>
<circle cx="115.1" cy="123.6" r=".23"/>
</g>
<circle cx="164.2" cy="93.2" r=".23" fill="#00007f"/>
<g fill="none" stroke="#00007f" stroke-width=".13">
<path d="M136.1 56.9h-17.5v1.2M120.9 88.5h15.2M125.6 86.2h10.5M76.4 115.4h2.3M76.4 116.6h2.3M76.4 117.8h2.3M76.4 119h2.3M76.4 113.1h2.3M76.4 114.3h2.3M177.1 113.1h4.7M177.1 117.8v2.3M76.4 120.1h2.3"/>
<path d="M76.4 121.3h2.3M76.4 122.5h2.3M76.4 123.6h2.3M76.4 124.8h2.3M76.4 126h2.3M76.4 127.1h2.3M76.4 128.3h2.3M76.4 129.5h2.3M76.4 130.7h2.3"/>
<circle cx="164.2" cy="93.2" r=".23"/>
</g>
<path d="M75.2 131.8h2.4M75.6 132.2h1.6M75.9 132.5h1M76.3 132.9h.2M76.4 130.7v1.1" fill="none" stroke="#7f0000" stroke-width=".13"/>
<path d="M171.5 3.7l-.2 .5v.1a1.04 1.04 0 0 1 1.1-.3v2.4l-.2 .3h1l-.2-.3v-2.2a.58 .58 0 0 1 .7-.1l.4 .1-.2-.5zM173.6 4.4l.2 .2v.2v1.6v.1l-.2 .2h1.9l.2-.5h-.1a1.17 1.17 0 0 1-1.3 .2v-.7h.6l.4 .1v-.6l-.4 .2h-.6v-.6v-.1h.2a1 1 0 0 1 1 .3l.1-.1-.2-.5zM175.7 4.4l.9 1.2-.6 .8-.4 .3h.9l-.2-.2 .5-.7 .4 .7-.2 .2h1.6l-.2-.2 .2-.4h.9l.1 .4-.1 .2h.9l-.2-.3-.8-2h-.5l-.7 1.9-.2 .3-.9-1.1 .5-.7 .4-.4h-.8l.2 .2-.4 .7-.4-.7 .2-.2zM179 4.8l.4 1h-.7zM180.7 4.6a.65 .65 0 0 0-.2 .7 .65 .65 0 0 0 .6 .4l.6 .2 .1 .2a.52 .52 0 0 1-.8 .3l-.6-.4 .1 .7 .2-.1a1.16 1.16 0 0 0 1.5-.2 .7 .7 0 0 0-.6-1.1l-.6-.1-.2-.2 .1-.2a.85 .85 0 0 1 1.2 .3v-.1l-.2-.6-.1 .1h-.1a1.05 1.05 0 0 0-1 .1zM172.2 7.2l.2 .2v.2v2.3v.2l-.2 .2h1l-.2-.2v-.2v-2.3v-.2l.2-.2zM173.4 7.9l.2 .4v1.6v.2l-.2 .2h.8l-.3-.4 .1-1.4 1.6 1.8v-2l.2-.4h-.7l.1 .3 .1 1.1-1.2-1.4zM176.2 8.1a.65 .65 0 0 0-.2 .7 .65 .65 0 0 0 .6 .4l.6 .2 .1 .3a.6 .6 0 0 1-1 .2l-.4-.4v.1l.1 .7 .2-.1a1.16 1.16 0 0 0 1.5-.3 .7 .7 0 0 0-.6-1l-.6-.2-.2-.2 .1-.2a.85 .85 0 0 1 1.2 .3v-.1l-.1-.6-.2 .1h-.1a1.07 1.07 0 0 0-1 .1zM177.9 7.9l-.2 .6 .1 .1a.63 .63 0 0 1 .8-.4v1.7v.2l-.3 .2h1l-.2-.2v-.2v-1.7a.66 .66 0 0 1 .8 .4l.1-.1-.2-.6zM180 7.9l.2 .3v.1v1.6v.2l-.2 .2h1l-.2-.2-.1-.8h.3a.87 .87 0 0 1 .6 .7 .64 .64 0 0 0 .9 .2l-.4-.3a1.1 1.1 0 0 0-.6-.7 .61 .61 0 0 0 .6-.6 .61 .61 0 0 0-.5-.6zM180.8 8.3a.82 .82 0 0 1 .7 .1 .42 .42 0 0 1 0 .4 .42 .42 0 0 1-.4 .2h-.4zM182.3 7.9l.2 .3 .1 .1v1.2a.87 .87 0 0 0 1 .8 .8 .8 0 0 0 1-.8v-1.3l.2-.3h-.8l.2 .4v1.2a.61 .61 0 0 1-.4 .6 .61 .61 0 0 1-.7-.4l-.1-1.4 .1-.1 .2-.3zM184.9 7.9l.2 .3v.1v1.6l-.2 .4h.8l-.3-.4v-1.5l.9 1.9 .9-1.9v1.5l-.3 .4h1l-.2-.2v-.2v-1.6v-.1l.2-.3h-.8l-.7 1.6-.6-1.6zM188.1 7.9l.2 .3v.1v1.6v.2l-.2 .2h1.9l.2-.6h-.1a1.17 1.17 0 0 1-1.3 .3v-.8h.6l.4 .2v-.7l-.4 .2h-.6v-.5v-.1l.2-.1a1.01 1.01 0 0 1 1 .3h.1l-.2-.6zM190.2 7.9l.3 .4v1.6l-.1 .2-.2 .2h.8l-.2-.4v-1.4l1.6 1.8v-2l.2-.4h-.7l.2 .3v1.1l-1.2-1.4zM192.8 7.9l-.2 .6 .1 .1a.63 .63 0 0 1 .8-.4v1.7v.2l-.3 .2h1l-.2-.2v-.2v-1.7a.66 .66 0 0 1 .8 .4l.1-.1-.2-.6zM195.2 8.1a.65 .65 0 0 0-.2 .7 .65 .65 0 0 0 .6 .4l.6 .2 .2 .3a.6 .6 0 0 1-1 .2l-.4-.4-.1 .1 .2 .7 .2-.1a1.16 1.16 0 0 0 1.5-.3 .7 .7 0 0 0-.7-1l-.6-.2-.1-.2 .1-.2a.86 .86 0 0 1 1.1 .3l.1-.1-.2-.6-.2 .1h-.1a1.06 1.06 0 0 0-1 .1z" fill="#231f20"/>
<path d="M164.9 2.3v2.8h-2a1.67 1.67 0 0 0 .7 1.1l.2 .2a1.21 1.21 0 0 0 .7 1l.3-.1a.59 .59 0 0 1 .5-.3 .59 .59 0 0 1 .5 .3l.2 .4a2.42 2.42 0 0 0 1.7 1.8l.6-.1a1.48 1.48 0 0 1 .6-1.9l.8-.5 .6-.2v-1.4a.91 .91 0 0 1-.4-.8v-.9h-1.5l-.2 .9h.6l-.2 .8h-.5l-.2 1v.3h.4l-.1 .9a3.3 3.3 0 0 1-1.6-.1l-.2-.2 .1-.3 .3-1.6h-.5l.1-.8h.5l.2-.9h-.5v-1.4zM167.4 3.7l-.6 3h.7l.6-3zM167.6 2.7l-.1 .7h.7l.1-.7z" fill="#ed1c24"/>
<path d="M19 15h177.8M19 260.5h177.8" fill="none" stroke="#000" stroke-width=".53"/>
<text font-size="4.2" x="20" y="22.6">5 原理图</text>
<text font-size="3" x="19" y="14.1">原理图</text>
<text font-size="2.8" x="178.8" y="13.8">www.ti.com.cn</text>
<text font-size="2.8" fill="#00f" x="89.7" y="270.4">English Document: SLAU960</text>
<text font-size="2.6" fill="#00f" x="182" y="267.4">提交文档反馈</text>
<g font-size="2.5">
<text x="19" y="263.9">8</text>
<text x="27.9" y="264.2">MSP-LITO-L1306 评估模块</text>
<text x="163.5" y="264.2">ZHCUCR1 – JANUARY 2025</text>
<text x="80.7" y="273.5">Copyright © 2025 Texas Instruments Incorporated</text>
</g>
<g font-size="1.9">
<text x="22.9" y="56.4">3.3V pullup for open-drain IOs</text>
<text x="24.9" y="91.6">ROSC</text>
<text x="26.9" y="107.9">Debugger connector</text>
<text x="67.1" y="107.9">Pin connector</text>
<text x="103.9" y="109">Reset switch</text>
<text x="132.2" y="109">General purpose switch</text>
<text x="170.2" y="109">LEDs</text>
</g>
<g font-size="1.5">
<text x="169.2" y="32.4">LOGO</text>
<text x="169.2" y="30.9">PCB</text>
<text x="179.7" y="32.4">LOGO</text>
<text x="179.7" y="30.9">PCB</text>
<text x="190.3" y="32.4">LOGO</text>
<text x="190.3" y="30.9">PCB</text>
</g>
<g font-size="1.3" fill="#f0f">
<text x="92.8" y="48.4">Please keep C1 and C2 close to MCU pin</text>
<text x="92.8" y="60.1">Please keep C3 close to MCU pin</text>
<text x="92.8" y="85.9">Please keep R4 close to MCU pin</text>
<text x="29.5" y="95.2">Please keep R1 close to MCU pin</text>
</g>
<g font-size="1">
<text x="155.2" y="34.5">CE Mark</text>
<text x="169.2" y="33.7">Texas Instruments</text>
<text x="179.7" y="33.7">FCC disclaimer</text>
<text x="190.3" y="33.7">WEEE logo</text>
<text x="183" y="42.6">Fiducial</text>
<text x="187.7" y="42.6">Fiducial</text>
<text x="192.3" y="42.6">Fiducial</text>
<text x="125.5" y="48.3">C1</text>
<text x="130.1" y="48.3">C2</text>
<text x="139.3" y="56.1">VDD</text>
<text x="139.3" y="57.3">VCORE</text>
<text x="139.3" y="59.6">RST</text>
<text x="31.8" y="64.5">R5</text>
<text x="119.6" y="60.1">C3</text>
<text x="139.3" y="62">PA0</text>
<text x="139.3" y="63.1">PA1</text>
<text x="139.3" y="64.3">PA2/ROSC</text>
<text x="139.3" y="65.5">PA3</text>
<text x="31.8" y="71.5">R6</text>
<text x="139.3" y="66.6">PA4</text>
<text x="139.3" y="67.8">PA5</text>
<text x="139.3" y="69">PA6</text>
<text x="139.3" y="70.1">PA7</text>
<text x="139.3" y="71.3">PA8</text>
<text x="139.3" y="72.5">PA9</text>
<text x="139.3" y="73.6">PA10</text>
<text x="139.3" y="74.8">PA11</text>
<text x="139.3" y="76">PA12</text>
<text x="139.3" y="77.2">PA13</text>
<text x="139.3" y="78.3">PA14</text>
<text x="139.3" y="79.5">PA15/A9</text>
<text x="139.3" y="80.7">PA16/A8</text>
<text x="139.3" y="81.8">PA17</text>
<text x="139.3" y="83">PA18/A7</text>
<text x="122" y="85.6">R4</text>
<text x="139.3" y="84.2">PA19/SWDIO</text>
<text x="139.3" y="85.4">PA20/SWCLK/A6</text>
<text x="139.3" y="86.5">PA21/A5/VREF-</text>
<text x="139.3" y="87.7">PA22/A4</text>
<text x="139.3" y="88.9">PA23/VREF+</text>
<text x="41.1" y="90.3">R1</text>
<text x="122" y="90.5">C4</text>
<text x="139.3" y="90.1">PA24/A3</text>
<text x="139.3" y="91.2">PA25/A2</text>
<text x="139.3" y="92.4">PA26/A1</text>
<text x="139.3" y="93.6">PA27/A0</text>
<text x="154.8" y="93.6">Thermal_pad</text>
<text x="159.1" y="92.4">VSS</text>
<text x="64.6" y="112.9">1</text>
<text x="65.7" y="111.7">J1</text>
<text x="79.8" y="112.9">1</text>
<text x="81" y="111.7">J2</text>
<text x="35.2" y="118.8">2</text>
<text x="35.2" y="119.9">3</text>
<text x="35.3" y="117.6">1</text>
<text x="36.5" y="116.4">J3</text>
<text x="64.4" y="117.6">5</text>
<text x="64.4" y="116.4">4</text>
<text x="64.4" y="115.2">3</text>
<text x="64.4" y="118.8">6</text>
<text x="64.4" y="119.9">7</text>
<text x="64.5" y="114.1">2</text>
<text x="79.6" y="117.6">5</text>
<text x="79.7" y="116.4">4</text>
<text x="79.7" y="114.1">2</text>
<text x="79.7" y="115.2">3</text>
<text x="79.7" y="118.8">6</text>
<text x="79.7" y="119.9">7</text>
<text x="140.7" y="118.6">S2</text>
<text x="165.7" y="116.3">1.00k</text>
<text x="165.7" y="115.1">R2</text>
<text x="177.5" y="116.3">1.00k</text>
<text x="177.5" y="115.1">R7</text>
<text x="35.2" y="122.2">5</text>
<text x="35.2" y="121.1">4</text>
<text x="35.2" y="123.4">6</text>
<text x="35.2" y="124.6">7</text>
<text x="35.2" y="125.8">8</text>
<text x="63.9" y="123.4">10</text>
<text x="63.9" y="125.8">12</text>
<text x="64" y="124.6">11</text>
<text x="64.4" y="121.1">8</text>
<text x="64.4" y="122.2">9</text>
<text x="79.6" y="121.1">8</text>
<text x="79.6" y="122.2">9</text>
<text x="102.1" y="123.4">1</text>
<text x="103.2" y="121">S1</text>
<text x="106.6" y="123.4">2</text>
<text x="115.4" y="121">R3</text>
<text x="139.5" y="121.1">1</text>
<text x="144.1" y="121.1">2</text>
<text x="165.2" y="126" transform="rotate(-90 165.2 126)">2</text>
<text x="165.2" y="121.8" transform="rotate(-90 165.2 121.8)">1</text>
<text x="167.7" y="123.5">D1</text>
<text x="176.9" y="126" transform="rotate(-90 176.9 126)">2</text>
<text x="176.9" y="121.8" transform="rotate(-90 176.9 121.8)">1</text>
<text x="179.5" y="123.5">D2</text>
<text x="36.5" y="128.1">PEC08SAAN</text>
<text x="63.9" y="130.4">16</text>
<text x="79.1" y="130.4">16</text>
<text x="116.1" y="126.8">C5</text>
<text x="65.7" y="132.8">TSW-116-07-G-S</text>
<text x="81" y="132.8">TSW-116-07-G-S</text>
</g>
<g font-size="1" fill="#00007f">
<text x="183" y="39.1">FID1</text>
<text x="187.7" y="39.1">FID2</text>
<text x="192.3" y="39.1">FID3</text>
<text x="125.6" y="49.6">10uF</text>
<text x="130.1" y="49.5">100nF</text>
<text x="138.5" y="53.2">U1</text>
<text x="119.7" y="61.4">0.47uF</text>
<text x="31.8" y="66.4">2.2k</text>
<text x="31.8" y="73.4">2.2k</text>
<text x="122" y="87.5">0</text>
<text x="41.1" y="92.1">100k</text>
<text x="122" y="91.7">1µF</text>
<text x="138.5" y="95.3">MSPM0L1306SRHB</text>
<text x="103.2" y="124.9">TL1015AF160QG</text>
<text x="115.4" y="122.1">47.0k</text>
<text x="140.7" y="122.6">TL1015AF160QG</text>
<text x="167.7" y="125.9">Red</text>
<text x="179.5" y="125.9">Red</text>
<text x="116.2" y="128.1">10nF</text>
</g>
<g font-size="1" fill="#7f0000">
<text x="123.5" y="44.9">3V3</text>
<text x="128" y="53.2">GND</text>
<text x="122.1" y="56.7">VCORE</text>
<text x="126.7" y="59">RST</text>
<text x="26" y="64.8">PA.0</text>
<text x="36.8" y="65.4">3V3</text>
<text x="117.4" y="64.8">GND</text>
<text x="130.3" y="61.4">PA.0</text>
<text x="130.3" y="62.5">PA.1</text>
<text x="130.3" y="63.7">PA.2</text>
<text x="130.3" y="64.8">PA.3</text>
<text x="26" y="71.9">PA.1</text>
<text x="124.4" y="70.7">Debug_TX</text>
<text x="124.4" y="71.9">Debug_RX</text>
<text x="130.3" y="66">PA.4</text>
<text x="130.3" y="67.2">PA.5</text>
<text x="130.3" y="68.4">PA.6</text>
<text x="130.3" y="69.5">PA.7</text>
<text x="130.3" y="70.7">PA.8</text>
<text x="130.3" y="71.9">PA.9</text>
<text x="36.8" y="72.5">3V3</text>
<text x="130.3" y="73">PA.10</text>
<text x="130.3" y="74.2">PA.11</text>
<text x="130.3" y="75.4">PA.12</text>
<text x="130.3" y="76.6">PA.13</text>
<text x="130.3" y="77.7">PA.14</text>
<text x="124.4" y="83.6">SWDIO</text>
<text x="130.3" y="78.9">PA.15</text>
<text x="130.3" y="80.1">PA.16</text>
<text x="130.3" y="81.3">PA.17</text>
<text x="130.3" y="82.4">PA.18</text>
<text x="130.3" y="83.6">PA.19</text>
<text x="116.1" y="86.5">GND</text>
<text x="124.4" y="84.7">SWCLK</text>
<text x="130.3" y="84.7">PA.20</text>
<text x="130.3" y="85.9">PA.21</text>
<text x="130.3" y="87.1">PA.22</text>
<text x="130.3" y="88.3">PA.23</text>
<text x="130.3" y="89.4">PA.24</text>
<text x="31.9" y="90.6">PA.2</text>
<text x="50.7" y="95.3">GND</text>
<text x="119.7" y="95.3">GND</text>
<text x="130.3" y="90.6">PA.25</text>
<text x="130.3" y="91.8">PA.26</text>
<text x="130.3" y="92.9">PA.27</text>
<text x="163.1" y="100">GND</text>
<text x="61.2" y="112.9">3V3</text>
<text x="76.4" y="112.9">PA.13</text>
<text x="166.6" y="112.9">PA.13</text>
<text x="178.3" y="112.9">3V3</text>
<text x="30.7" y="117.6">PA.18</text>
<text x="30.7" y="118.7">RST</text>
<text x="30.7" y="119.9">Debug_TX</text>
<text x="61.2" y="117.6">PA.2</text>
<text x="61.2" y="118.7">PA.3</text>
<text x="61.2" y="119.9">PA.4</text>
<text x="61.2" y="114">PA.0</text>
<text x="61.2" y="115.2">PA.1</text>
<text x="61.2" y="116.4">RST</text>
<text x="76.4" y="114">PA.14</text>
<text x="76.4" y="115.2">PA.15</text>
<text x="76.4" y="116.4">PA.16</text>
<text x="76.4" y="117.6">PA.17</text>
<text x="76.4" y="118.7">PA.18</text>
<text x="76.4" y="119.9">PA.19</text>
<text x="114.1" y="117.6">3V3</text>
<text x="30.7" y="121.1">Debug_RX</text>
<text x="30.7" y="122.2">SWCLK</text>
<text x="30.7" y="123.4">SWDIO</text>
<text x="30.7" y="124.6">GND</text>
<text x="30.7" y="125.7">3V3</text>
<text x="61.2" y="121.1">PA.5</text>
<text x="61.2" y="122.2">PA.6</text>
<text x="61.2" y="123.4">PA.7</text>
<text x="61.2" y="124.6">PA.8</text>
<text x="61.2" y="125.7">PA.9</text>
<text x="76.4" y="121.1">PA.20</text>
<text x="76.4" y="122.2">PA.21</text>
<text x="76.4" y="123.4">PA.2210</text>
<text x="76.4" y="124.6">PA.2311</text>
<text x="76.4" y="125.7">PA.2412</text>
<text x="110.4" y="123.4">RST</text>
<text x="145.5" y="121.1">PA.14</text>
<text x="61.2" y="126.9">PA.1013</text>
<text x="61.2" y="128.1">PA.1114</text>
<text x="61.2" y="129.3">PA.1215</text>
<text x="76.4" y="126.9">PA.2513</text>
<text x="76.4" y="128.1">PA.2614</text>
<text x="76.4" y="129.3">PA.2715</text>
<text x="99.9" y="129.3">GND</text>
<text x="113.9" y="131.6">GND</text>
<text x="137.3" y="126.9">GND</text>
<text x="164.3" y="130.4">GND</text>
<text x="176" y="130.4">GND</text>
<text x="60" y="133.9">GND</text>
<text x="75.3" y="133.9">GND</text>
</g>
<g font-size=".9">
<text x="136.5" y="56.7">32</text>
<text x="137" y="55.5">4</text>
<text x="137" y="59">3</text>
<text x="137" y="62.5">2</text>
<text x="137" y="63.7">6</text>
<text x="137" y="64.9">7</text>
<text x="137" y="61.4">1</text>
<text x="136.5" y="68.4">10</text>
<text x="136.5" y="70.7">12</text>
<text x="136.5" y="71.9">13</text>
<text x="136.5" y="69.6">11</text>
<text x="137" y="66.1">8</text>
<text x="137" y="67.2">9</text>
<text x="136.5" y="73.1">14</text>
<text x="136.5" y="75.4">16</text>
<text x="136.5" y="76.6">17</text>
<text x="136.5" y="77.8">18</text>
<text x="136.5" y="74.3">15</text>
<text x="136.5" y="78.9">19</text>
<text x="136.5" y="80.1">20</text>
<text x="136.5" y="82.4">22</text>
<text x="136.5" y="83.6">23</text>
<text x="136.5" y="81.3">21</text>
<text x="136.5" y="84.8">24</text>
<text x="136.5" y="87.1">26</text>
<text x="136.5" y="88.3">27</text>
<text x="136.5" y="89.5">28</text>
<text x="136.5" y="86">25</text>
<text x="136.5" y="90.6">29</text>
<text x="136.5" y="91.8">30</text>
<text x="136.5" y="93">31</text>
<text x="162.8" y="93">33</text>
<text x="162.8" y="91.8">5</text>
</g>
</svg>
